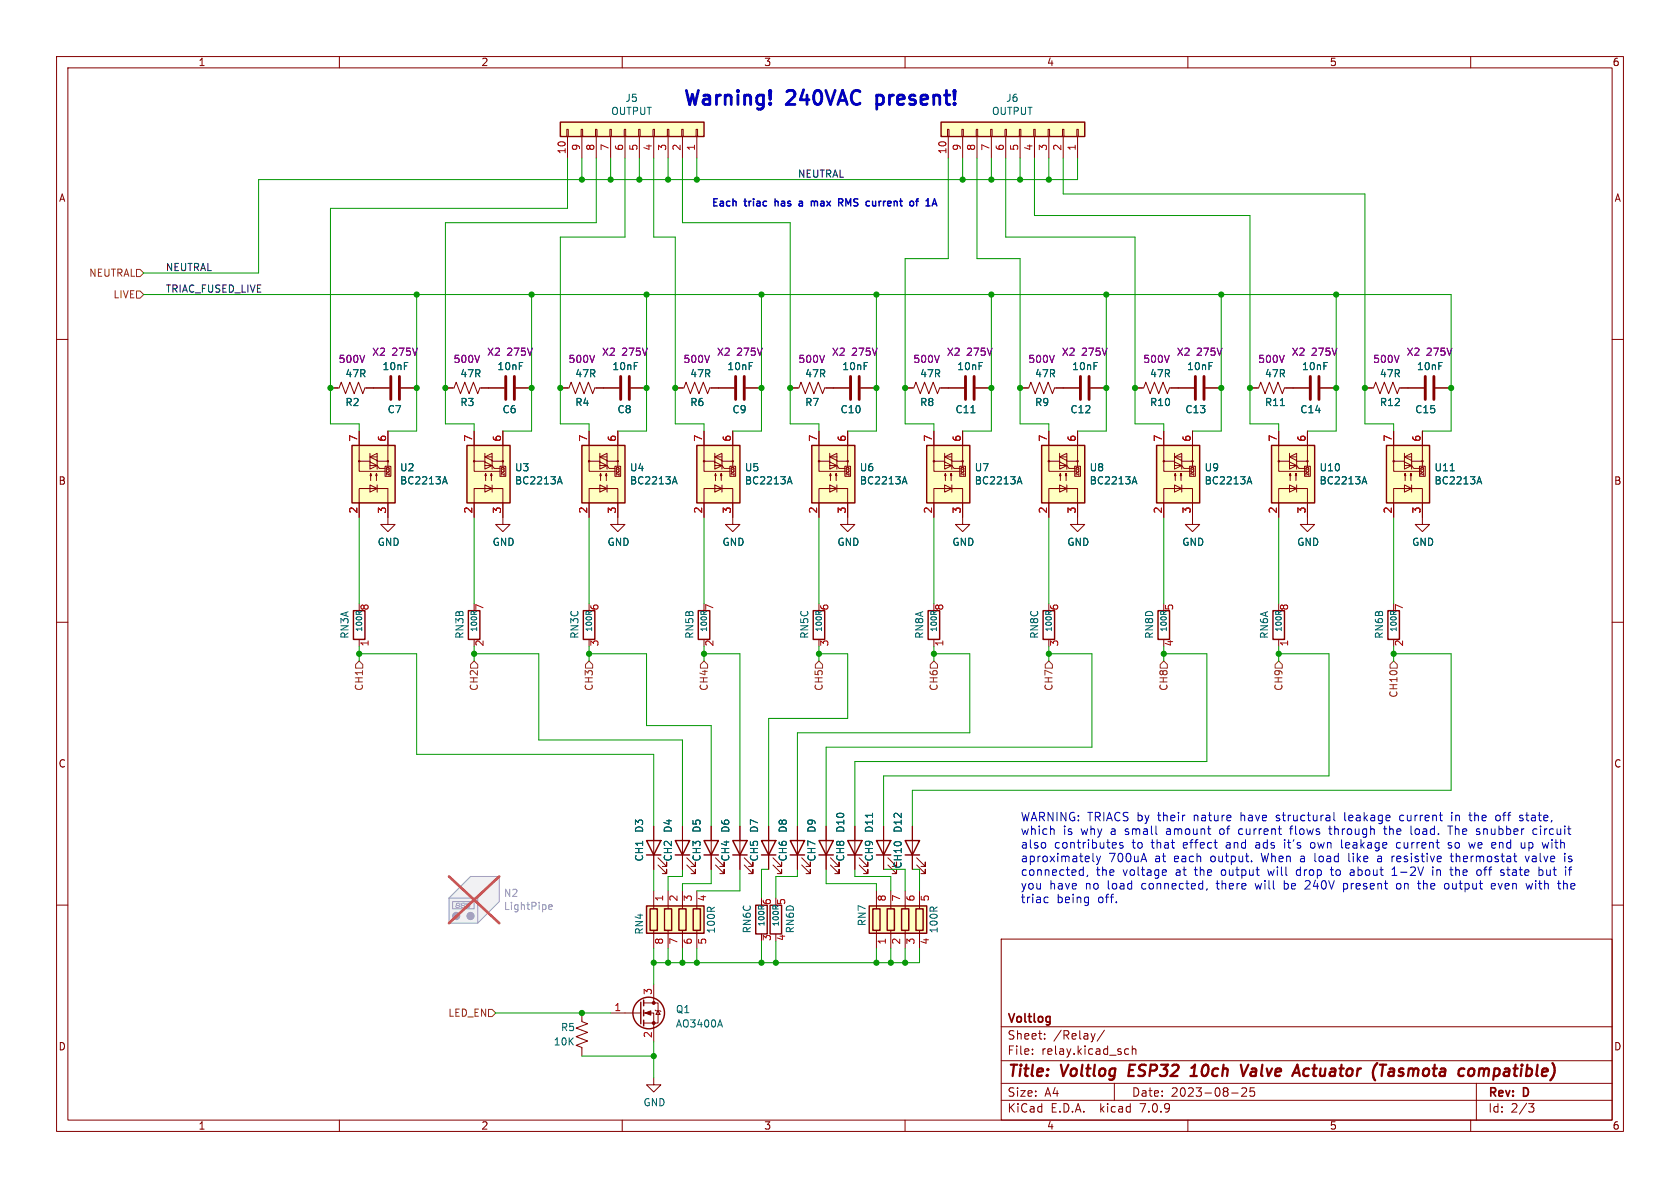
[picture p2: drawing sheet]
<svg xmlns="http://www.w3.org/2000/svg" width="297mm" height="210mm" viewBox="0 0 297 210" stroke-linecap="round" stroke-linejoin="round" font-family="sans-serif">
<g fill="none" stroke="#840000" stroke-width=".18">
<path d="M10 10h277v190h-277zM12 12h273v186h-273zM60 10v2M110 10v2M160 10v2M210 10v2M260 10v2M100.2 22.9h.3v1.2h-.3zM100.3 24.1v3.8M102.7 22.9h.3v1.2h-.3zM102.9 24.1v3.8M105.3 22.9h.2v1.2h-.2z"/>
<path d="M105.4 24.1v3.8M107.8 22.9h.3v1.2h-.3zM107.9 24.1v3.8M110.4 22.9h.2v1.2h-.2zM110.5 24.1v3.8M112.9 22.9h.3v1.2h-.3zM113 24.1v3.8M115.4 22.9h.3v1.2h-.3zM115.6 24.1v3.8M118 22.9h.2v1.2h-.2zM118.1 24.1v3.8M120.5 22.9h.3v1.2h-.3z"/>
<path d="M120.6 24.1v3.8M123.1 22.9h.2v1.2h-.2zM123.2 24.1v3.8M167.5 22.9h.3v1.2h-.3zM167.6 24.1v3.8M170.1 22.9h.2v1.2h-.2zM170.2 24.1v3.8M172.6 22.9h.2v1.2h-.2zM172.7 24.1v3.8M175.1 22.9h.3v1.2h-.3zM175.3 24.1v3.8M177.7 22.9h.2v1.2h-.2z"/>
<path d="M177.8 24.1v3.8M180.2 22.9h.3v1.2h-.3zM180.3 24.1v3.8M182.8 22.9h.2v1.2h-.2zM182.9 24.1v3.8M185.3 22.9h.2v1.2h-.2zM185.4 24.1v3.8M187.8 22.9h.3v1.2h-.3zM188 24.1v3.8M190.4 22.9h.2v1.2h-.2zM190.5 24.1v3.8M10 60h2"/>
<path d="M285 60h2M58.4 68.6h1.5l.4-1 .8 2 .7-2 .8 2 .8-2 .7 2 .4-1h1.5M63.5 76.2v5.3h1.9M68.6 76.2v5.3h-1.9M99.1 68.6h1.5l.4-1 .7 2 .8-2 .8 2 .7-2 .8 2 .4-1h1.5M124.5 76.2v5.3h1.9M127 68.6h2.8M129.5 76.2v5.3h-1.9M131.8 68.6h2.8M139.7 68.6h1.5l.4-1 .8 2 .7-2 .8 2 .8-2 .7 2 .4-1h4.3M144.8 76.2v5.3h1.9M149.9 76.2v5.3h-1.9"/>
<path d="M152.1 68.6h2.8M160 68.6h1.5l.4-1 .8 2 .7-2 .8 2 .8-2 .7 2 .4-1h4.3M165.1 76.2v5.3h1.9M170.2 76.2v5.3h-1.9M172.5 68.6h2.8M180.3 68.6h1.6l.3-1 .8 2 .8-2 .7 2 .8-2 .8 2 .3-1h4.4M185.4 76.2v5.3h1.9M190.5 76.2v5.3h-1.9M192.8 68.6h2.8M200.7 68.6h1.5l.4-1 .7 2 .8-2 .8 2 .7-2 .8 2 .4-1h4.3M205.7 76.2v5.3h1.9M210.8 76.2v5.3h-1.9"/>
<path d="M213.1 68.6h2.8M221 68.6h1.5l.4-1 .7 2 .8-2 .8 2 .7-2 .8 2 .4-1h4.3M226.1 76.2v5.3h1.9M231.1 76.2v5.3h-1.9M233.4 68.6h2.8M241.3 68.6h1.5l.4-1 .8 2 .7-2 .8 2 .8-2 .7 2 .4-1h4.3M246.4 76.2v5.3h1.9M251.5 76.2v5.3h-1.9M253.7 68.6h2.8M63.5 91.4v-5h5.1v6.3h1.2l-1.2 1.3-1.3-1.3h1.3M63.5 81.5v1.8h4.6M65.4 82.3h1.3l.4 .5h1"/>
<path d="M65.4 85.7l1.3 .7-1.3 .6zM65.4 80.1v2.8l1.3-.6-1.3-.6M65.4 80.8h1.3M65.5 83.7l-.1 .4h.3l-.2-.4v1.3M66.5 83.7l-.1 .4h.3l-.2-.4v1.3M66.7 81.4l-1.3-.6 1.3-.7v2.8M66.7 85.7v1.3M68.1 82.4h1v1.8h-1zM68.6 81.5v.9M88.9 91.4v1.3h1.3l-1.3 1.3-1.3-1.3h1.3M124.5 91.4v-5h5v6.3h1.3l-1.3 1.3-1.2-1.3h1.2M124.5 81.5v1.8h4.5"/>
<path d="M126.4 82.3h1.2l.4 .5h1M126.4 85.7l1.2 .7-1.2 .6zM126.4 80.1v2.8l1.2-.6-1.2-.6M126.4 80.8h1.2M126.5 83.7l-.1 .4h.2l-.1-.4v1.3M127.5 83.7l-.1 .4h.2l-.1-.4v1.3M127.6 81.4l-1.2-.6 1.2-.7v2.8M127.6 85.7v1.3M129 82.4h1v1.8h-1zM129.5 81.5v.9M144.8 81.5v1.8h4.6M144.8 91.4v-5h5.1v6.3h1.2l-1.2 1.3-1.3-1.3h1.3"/>
<path d="M146.7 82.3h1.3l.3 .5h1.1M146.7 85.7l1.3 .7-1.3 .6zM146.7 80.1v2.8l1.3-.6-1.3-.6M146.7 80.8h1.3M146.8 83.7l-.1 .4h.2l-.1-.4v1.3M147.8 83.7l-.1 .4h.3l-.2-.4v1.3M148 81.4l-1.3-.6 1.3-.7v2.8M148 85.7v1.3M149.4 82.4h1v1.8h-1zM149.9 81.5v.9M165.1 81.5v1.8h4.6M165.1 91.4v-5h5.1v6.3h1.2l-1.2 1.3-1.3-1.3h1.3"/>
<path d="M167 82.3h1.3l.4 .5h1M167 85.7l1.3 .7-1.3 .6zM167 80.1v2.8l1.3-.6-1.3-.6M167 80.8h1.3M167.1 83.7l-.1 .4h.3l-.2-.4v1.3M168.1 83.7l-.1 .4h.3l-.2-.4v1.3M168.3 81.4l-1.3-.6 1.3-.7v2.8M168.3 85.7v1.3M169.7 82.4h1v1.8h-1zM170.2 81.5v.9M185.4 91.4v-5h5.1v6.3h1.3l-1.3 1.3-1.3-1.3h1.3M185.4 81.5v1.8h4.6"/>
<path d="M187.3 82.3h1.3l.4 .5h1M187.3 85.7l1.3 .7-1.3 .6zM187.3 80.1v2.8l1.3-.6-1.3-.6M187.3 80.8h1.3M187.5 83.7l-.2 .4h.3l-.1-.4v1.3M188.5 83.7l-.2 .4h.3l-.1-.4v1.3M188.6 81.4l-1.3-.6 1.3-.7v2.8M188.6 85.7v1.3M190 82.4h1v1.8h-1zM190.5 81.5v.9M205.7 81.5v1.8h4.6M205.7 91.4v-5h5.1v6.3h1.3l-1.3 1.3-1.3-1.3h1.3"/>
<path d="M207.6 82.3h1.3l.4 .5h1M207.6 85.7l1.3 .7-1.3 .6zM207.6 80.1v2.8l1.3-.6-1.3-.6M207.6 80.8h1.3M207.8 83.7l-.2 .4h.3l-.1-.4v1.3M208.8 83.7l-.1 .4h.2l-.1-.4v1.3M208.9 81.4l-1.3-.6 1.3-.7v2.8M208.9 85.7v1.3M210.3 82.4h1v1.8h-1zM210.8 81.5v.9M226.1 81.5v1.8h4.5M226.1 91.4v-5h5v6.3h1.3l-1.3 1.3-1.2-1.3h1.2"/>
<path d="M228 82.3h1.2l.4 .5h1M228 85.7l1.2 .7-1.2 .6zM228 80.1v2.8l1.2-.6-1.2-.6M228 80.8h1.2M228.1 83.7l-.1 .4h.2l-.1-.4v1.3M229.1 83.7l-.1 .4h.2l-.1-.4v1.3M229.2 81.4l-1.2-.6 1.2-.7v2.8M229.2 85.7v1.3M230.6 82.4h1v1.8h-1zM231.1 81.5v.9M246.4 81.5v1.8h4.6M246.4 91.4v-5h5.1v6.3h1.2l-1.2 1.3-1.3-1.3h1.3"/>
<path d="M248.3 82.3h1.3l.3 .5h1.1M248.3 85.7l1.3 .7-1.3 .6zM248.3 80.1v2.8l1.3-.6-1.3-.6M248.3 80.8h1.3M248.4 83.7l-.1 .4h.2l-.1-.4v1.3M249.4 83.7l-.1 .4h.3l-.2-.4v1.3M249.6 81.4l-1.3-.6 1.3-.7v2.8M249.6 85.7v1.3M251 82.4h1v1.8h-1zM251.5 81.5v.9M10 110h2M63.5 106.7v1.3"/>
<path d="M63.5 113v1.3M83.8 106.7v1.3M83.8 113v1.3M104.1 106.7v1.3M104.1 113v1.3M124.5 106.7v1.3M124.5 113v1.3M144.8 106.7v1.3M144.8 113v1.3M165.1 106.7v1.3M165.1 113v1.3M185.4 106.7v1.3"/>
<path d="M185.4 113v1.3M205.7 106.7v1.3M205.7 113v1.3M226.1 106.7v1.3M226.1 113v1.3M246.4 106.7v1.3M246.4 113v1.3M285 110h2M10 160h2M115.6 157.5v3.2M118.1 157.5v3.2M120.6 157.5v3.2"/>
<path d="M123.2 157.5v3.2M125.7 146.1v7.6M126.5 152.9l1.5 1.5v-.7v.7h-.7M126.5 151.6l1.5 1.6v-.8v.8h-.7M130.8 146.1v7.6M131.6 152.9l1.5 1.5v-.7v.7h-.8M131.6 151.6l1.5 1.6v-.8v.8h-.8M134.6 158.8v1.2M135.9 146.1v7.6M136.7 152.9l1.5 1.5v-.7v.7h-.8M136.7 151.6l1.5 1.6v-.8v.8h-.8M141 146.1v7.6"/>
<path d="M141.7 152.9l1.6 1.5v-.7v.7h-.8M141.7 151.6l1.6 1.6v-.8v.8h-.8M146 146.1v7.6M146.8 152.9l1.5 1.5v-.7v.7h-.7M146.8 151.6l1.5 1.6v-.8v.8h-.7M151.1 146.1v7.6M151.9 152.9l1.5 1.5v-.7v.7h-.7M151.9 151.6l1.5 1.6v-.8v.8h-.7M154.9 157.5v3.2M156.2 146.1v7.6M157 152.9l1.5 1.5v-.7v.7h-.8M157 151.6l1.5 1.6v-.8v.8h-.8"/>
<path d="M157.5 157.5v3.2M160 157.5v3.2M161.3 146.1v7.6M162.1 152.9l1.5 1.5v-.7v.7h-.8M162.1 151.6l1.5 1.6v-.8v.8h-.8M162.6 157.5v3.2M285 160h2M102.9 179.1v1.5l1 .4-2 .7 2 .8-2 .8 2 .7-2 .8 1 .4v1.5M107.9 179.1h5.4M113.8 179.1h1.8v5.1M113.8 177.3h2.5v3.5h-2.5M115.6 164.5v3.1"/>
<path d="M115.6 174v3.3M115.8 178.6l.2 .1h.7l.1 .1M116.3 178.7l.4 .6h-.7zM118.1 164.5v3.1M120.6 164.5v3.1M123.2 164.5v3.1M134.6 165.1v1.3M154.9 164.5v3.1M157.5 164.5v3.1M160 164.5v3.1M162.6 164.5v3.1M177 166h108v32h-108z"/>
<path d="M60 198v2M110 198v2M115.6 190.5v1.3h1.2l-1.2 1.2-1.3-1.2h1.3M160 198v2M177 194.5h108M177 191.5h108M177 187.5h108M177 181.5h108M182.5 186.3v.1M182.5 185.5v.1M184.7 183.6v.1M184.7 182.8v.1"/>
<path d="M193.6 182.7l-.4 1M195.2 182.1l-1.2 2M197 191.5v3M199 186.3h.5M199 185.5h.5M200.2 185.5l.2-.1 .3 .1 .1 .9M200.2 184.9v1.5M210 198v2M217.7 193.2h1.2M219.5 192.4l.6-.1 .2 .1 .1 .3-.9 1.1h.9M221.7 192.3h-.7v.7l.2-.1h.5l.1 .3-.1 .5-.2 .1-.5-.1M260 198v2"/>
<path d="M261 191.5v6.5M270.2 195.1h1l-.5 .6 .4 .1 .1 .5-.3 .3h-.4"/>
<circle cx="63.5" cy="81.5" r=".13"/>
<circle cx="68.6" cy="81.5" r=".13"/>
<circle cx="124.5" cy="81.5" r=".13"/>
<circle cx="129.5" cy="81.5" r=".13"/>
<circle cx="144.8" cy="81.5" r=".13"/>
<circle cx="149.9" cy="81.5" r=".13"/>
<circle cx="165.1" cy="81.5" r=".13"/>
<circle cx="170.2" cy="81.5" r=".13"/>
<circle cx="185.4" cy="81.5" r=".13"/>
<circle cx="190.5" cy="81.5" r=".13"/>
<circle cx="205.7" cy="81.5" r=".13"/>
<circle cx="210.8" cy="81.5" r=".13"/>
<circle cx="226.1" cy="81.5" r=".13"/>
<circle cx="231.1" cy="81.5" r=".13"/>
<circle cx="246.4" cy="81.5" r=".13"/>
<circle cx="251.5" cy="81.5" r=".13"/>
</g>
<g fill="none" stroke="#840000" stroke-width=".4">
<path d="M199.7 188.2l-.2 2h.9M210.4 190.2h1.2M210.6 188.8l.7-.6-.3 2M219.4 188.2l.4 2 .9-2M221.4 189.4a.4 .4 0 0 0-.3 .4 .4 .4 0 0 0 .2 .4h.5M221.5 188.9l-.2 .1M231.3 188.9a.66 .66 0 0 0-.8 .4v.7l.2 .2h.4M243.5 187.9l-.1 .1M243.9 188.2h1.2M246.2 188.9l-.6 .1M246.3 189.4h-.5a.4 .4 0 0 0-.4 .4 .4 .4 0 0 0 .3 .4h.5M260 188.9h.3l.3 .2v.7a.62 .62 0 0 1-.7 .4"/>
<path d="M261.6 188.9l-.2 1.3M262.1 188.9l-.6 .2"/>
</g>
<g fill="#ffffc2" stroke="#ffffc2" stroke-width=".18">
<path d="M224.8 78.7h7.6v10.2h-7.6z"/>
<path d="M204.5 78.7h7.6v10.2h-7.6z"/>
<path d="M245.1 78.7h7.6v10.2h-7.6z"/>
<path d="M143.5 78.7h7.6v10.2h-7.6z"/>
<path d="M166.4 21.6h25.4v2.5h-25.4z"/>
<path d="M123.2 78.7h7.6v10.2h-7.6z"/>
<path d="M62.2 78.7h7.6v10.2h-7.6z"/>
<path d="M163.8 78.7h7.6v10.2h-7.6z"/>
<path d="M184.1 78.7h7.7v10.2h-7.7z"/>
<path d="M153.7 160.1h10.1v4.9h-10.1z"/>
<path d="M99.1 21.6h25.4v2.5h-25.4z"/>
<path d="M114.3 160.1h10.2v4.9h-10.2z"/>
</g>
<g fill="none" stroke="#840000" stroke-width=".25">
<path d="M99.1 21.6h25.4v2.5h-25.4zM166.4 21.6h25.4v2.5h-25.4zM62.2 78.7h7.6v10.2h-7.6zM123.2 78.7h7.6v10.2h-7.6zM143.5 78.7h7.6v10.2h-7.6zM163.8 78.7h7.6v10.2h-7.6zM184.1 78.7h7.7v10.2h-7.7zM204.5 78.7h7.6v10.2h-7.6zM224.8 78.7h7.6v10.2h-7.6zM245.1 78.7h7.6v10.2h-7.6zM62.5 108h2v5h-2zM82.8 108h2v5h-2z"/>
<path d="M103.1 108h2.1v5h-2.1zM123.4 108h2.1v5h-2.1zM143.8 108h2v5h-2zM164.1 108h2v5h-2zM184.4 108h2v5h-2zM204.7 108h2.1v5h-2.1zM225 108h2.1v5h-2.1zM245.4 108h2v5h-2zM124.5 148.6h2.5l-1.3 2.5zM124.5 151.1h2.5M129.5 148.6h2.6l-1.3 2.5zM129.5 151.1h2.6"/>
<path d="M134.6 148.6h2.6l-1.3 2.5zM134.6 151.1h2.6M139.7 148.6h2.5l-1.2 2.5zM139.7 151.1h2.5M144.8 148.6h2.5l-1.3 2.5zM144.8 151.1h2.5M149.9 148.6h2.5l-1.3 2.5zM149.9 151.1h2.5M154.9 148.6h2.6l-1.3 2.5zM154.9 151.1h2.6M160 148.6h2.6l-1.3 2.5zM160 151.1h2.6"/>
<path d="M113.3 177.2v3.8M113.8 176.8v1M113.8 178.6v1M114.3 160.1h10.2v4.9h-10.2zM114.9 160.7h1.3v3.8h-1.3zM117.5 160.7h1.2v3.8h-1.2zM120 160.7h1.3v3.8h-1.3zM122.6 160.7h1.2v3.8h-1.2zM133.6 160h2v5.1h-2zM136.1 160h2.1v5.1h-2.1zM153.7 160.1h10.1v4.9h-10.1zM154.3 160.7h1.3v3.8h-1.3z"/>
<path d="M156.8 160.7h1.3v3.8h-1.3zM159.4 160.7h1.3v3.8h-1.3zM161.9 160.7h1.3v3.8h-1.3zM113.8 180.3v1.1"/>
<circle cx="114.7" cy="179.1" r="2.79"/>
</g>
<g fill="none" stroke="#006464" stroke-width=".18">
<path d="M171.6 73h.8M226.4 71.7h.7M78.3 85.2h.6M78.6 84.3l.5 1.2M139.3 85.2h.6M139.6 84.3l.4 1.2M159.6 85.2h.6M159.9 84.3l.4 1.2M179.9 85.2h.6M180.2 84.3l.5 1.2M200.3 85.2h.6M200.6 84.3l.4 1.2"/>
<path d="M220.6 85.2h.6M220.9 84.3l.4 1.2M240.9 85.2h.6M241.2 84.3l.4 1.2M256.4 83.2h.7M261.2 85.2h.6M261.5 84.3l.4 1.2M63.1 108.1h.3M64 108l-.5 .4M83.4 108.1h.3M84.3 108l-.5 .4M103.7 108.1h.3"/>
<path d="M104.6 108l-.5 .4M124 108.1h.3M124.9 108l-.5 .4M144.3 108.1h.4M145.2 108l-.4 .4M164.7 108.1h.3M165.6 108l-.5 .4M185 108.1h.3M185.9 108l-.5 .4M205.3 108.1h.3M206.2 108l-.5 .4M225.6 108.1h.3"/>
<path d="M226.5 108l-.5 .4M245.9 108.1h.4M246.8 108l-.4 .4M154.2 143.8v.7M134.2 160.2h.3M135.1 160.1l-.5 .3M137.6 160.1l-.5 .3M127.3 180.3l.4 1.3"/>
</g>
<g fill="none" stroke="#840000" stroke-width=".51">
<path d="M130 66.5v4.1M131.6 66.5v4.1M150.4 66.5v4.1M151.9 66.5v4.1M170.7 66.5v4.1M172.2 66.5v4.1M191 66.5v4.1M192.5 66.5v4.1M211.3 66.5v4.1M212.9 66.5v4.1M231.6 66.5v4.1M233.2 66.5v4.1"/>
<path d="M252 66.5v4.1M253.5 66.5v4.1"/>
</g>
<g fill="#840000" stroke="#840000" stroke-width=".18">
<path d="M114 179.1l1.1-.4v.8z"/>
<circle cx="115.6" cy="180.8" r=".25"/>
<circle cx="115.6" cy="177.3" r=".25"/>
</g>
<path d="M83.2 154.9h5.1v4.5l-3.8 3.8h-5.1v-4.4z" fill="#f0f0f0"/>
<g fill="none" stroke="#a1a1a1" stroke-width=".18">
<path d="M80 159.4h3.8v1.3h-3.8zM80.7 159.7v.3M80.9 159.7h.3M81.3 159.7v.3M81.6 159.7v.3M81.8 159.7h.3M82.2 159.7v.3M82.5 159.7v.3M82.7 159.7h.3M83.2 159.7l-.1 .3M83.2 154.9h5.1v4.5l-3.8 3.8h-5.1v-4.4zM84.5 158.8v4.4"/>
<path d="M88.3 154.9l-3.8 3.9h-5.1M80.6 160.1v.2M80.7 160.4h.3M80.8 160.1h.3M81.2 160.1v.3M81.5 160.1v.2M81.6 160.4h.3M81.7 160.1h.3M82.1 160.1v.3M82.4 160.1v.2M82.5 160.4h.4M82.6 160.1h.3"/>
<path d="M83.1 160.1l-.1 .3"/>
</g>
<g fill="#a1a1a1" stroke="#a1a1a1" stroke-width=".18">
<circle cx="80.6" cy="161.9" r=".63"/>
<circle cx="83.2" cy="161.9" r=".63"/>
</g>
<path d="M97 160.4l.6-.2v-.2l-.4-.1-.2 .2 .1 .6h.5" fill="none" stroke="#989898" stroke-width=".18"/>
<path d="M79.4 154.9l8.9 8.3M88.3 154.9l-8.9 8.3" fill="none" stroke="#eb3a3d" stroke-width=".46"/>
<path d="M82.5 78.7h7.7v10.2h-7.7zM102.9 78.7h7.6v10.2h-7.6zM114.3 148.6h2.5l-1.2 2.5zM114.3 151.1h2.5M119.4 148.6h2.5l-1.3 2.5zM119.4 151.1h2.5" fill="none" stroke="#840000" stroke-width=".25"/>
<g fill="none" stroke="#840000" stroke-width=".18">
<path d="M58.4 68.6h1.3M63.5 76.2v2.5M64.8 68.6h4M68.6 76.2v2.5M70.9 68.6h2.8M78.7 68.6h1.6l.3-1 .8 2 .8-2 .7 2 .8-2 .8 2 .3-1h4.4M83.8 76.2v5.3h1.9M88.9 76.2v5.3h-1.9M91.2 68.6h2.8M99.1 68.6h1.2M104.1 76.2v5.3h1.9M105.4 68.6h4.1"/>
<path d="M109.2 76.2v5.3h-1.9M111.5 68.6h2.8M119.4 68.6h1.5l.4-1 .7 2 .8-2 .8 2 .7-2 .8 2 .4-1h4.3M124.5 76.2v2.5M129.5 76.2v2.5M131.8 68.6h2.8M139.7 68.6h1.3M144.8 76.2v2.5M146 68.6h4.1M149.9 76.2v2.5M152.1 68.6h2.8M160 68.6h1.3"/>
<path d="M165.1 76.2v2.5M166.4 68.6h4M170.2 76.2v2.5M172.5 68.6h2.8M180.3 68.6h1.3M185.4 76.2v2.5M186.7 68.6h4.1M190.5 76.2v2.5M192.8 68.6h2.8M200.7 68.6h1.2M205.7 76.2v2.5M207 68.6h4.1"/>
<path d="M210.8 76.2v2.5M213.1 68.6h2.8M221 68.6h1.2M226.1 76.2v2.5M227.3 68.6h4.1M231.1 76.2v2.5M233.4 68.6h2.8M241.3 68.6h1.3M246.4 76.2v2.5M247.6 68.6h4.1M251.5 76.2v2.5M253.7 68.6h2.8"/>
<path d="M63.5 88.9v2.5M68.6 88.9v2.5M83.8 81.5v1.8h4.6M83.8 91.4v-5h5.1v5M85.7 82.3h1.3l.4 .5h1M85.7 85.7l1.3 .7-1.3 .6zM85.7 80.1v2.8l1.3-.6-1.3-.6M85.7 80.8h1.3M85.9 83.7l-.2 .4h.3l-.1-.4v1.3M86.9 83.7l-.2 .4h.3l-.1-.4v1.3M87 81.4l-1.3-.6 1.3-.7v2.8M87 85.7v1.3"/>
<path d="M88.4 82.4h1v1.8h-1zM88.9 81.5v.9M104.1 91.4v-5h5.1v6.3h1.3l-1.3 1.3-1.3-1.3h1.3M104.1 81.5v1.8h4.6M106 82.3h1.3l.4 .5h1M106 85.7l1.3 .7-1.3 .6zM106 80.1v2.8l1.3-.6-1.3-.6M106 80.8h1.3M106.2 83.7l-.2 .4h.3l-.1-.4v1.3M107.2 83.7l-.1 .4h.2l-.1-.4v1.3M107.3 81.4l-1.3-.6 1.3-.7v2.8M107.3 85.7v1.3"/>
<path d="M108.7 82.4h1v1.8h-1zM109.2 81.5v.9M124.5 88.9v2.5M129.5 88.9v2.5M144.8 88.9v2.5M149.9 88.9v2.5M165.1 88.9v2.5M170.2 88.9v2.5M185.4 88.9v2.5M190.5 88.9v2.5M205.7 88.9v2.5M210.8 88.9v2.5"/>
<path d="M226.1 88.9v2.5M231.1 88.9v2.5M246.4 88.9v2.5M251.5 88.9v2.5M115.6 146.1v7.6M116.3 152.9l1.6 1.5v-.7v.7h-.8M116.3 151.6l1.6 1.6v-.8v.8h-.8M120.6 146.1v7.6M121.4 152.9l1.5 1.5v-.7v.7h-.7M121.4 151.6l1.5 1.6v-.8v.8h-.7M125.7 146.1v2.5M125.7 151.1v2.6"/>
<path d="M130.8 146.1v2.5M130.8 151.1v2.6M135.9 146.1v2.5M135.9 151.1v2.6M141 146.1v2.5M141 151.1v2.6M146 146.1v2.5M146 151.1v2.6M151.1 146.1v2.5M151.1 151.1v2.6M156.2 146.1v2.5M156.2 151.1v2.6"/>
<path d="M161.3 146.1v2.5M161.3 151.1v2.6"/>
<circle cx="83.8" cy="81.5" r=".13"/>
<circle cx="88.9" cy="81.5" r=".13"/>
<circle cx="104.1" cy="81.5" r=".13"/>
<circle cx="109.2" cy="81.5" r=".13"/>
</g>
<g fill="#ffffc2" stroke="#ffffc2" stroke-width=".18">
<path d="M82.5 78.7h7.7v10.2h-7.7z"/>
<path d="M102.9 78.7h7.6v10.2h-7.6z"/>
</g>
<g fill="none" stroke="#006464" stroke-width=".18">
<path d="M171.6 73h.8M226.4 71.7h.7M78.3 85.2h.6M78.6 84.3l.5 1.2M98.7 85.2h.6M99 84.3l.4 1.2M119 85.2h.6M119.3 84.3l.4 1.2M139.3 85.2h.6M139.6 84.3l.4 1.2M159.6 85.2h.6M159.9 84.3l.4 1.2"/>
<path d="M179.9 85.2h.6M180.2 84.3l.5 1.2M200.3 85.2h.6M200.6 84.3l.4 1.2M220.6 85.2h.6M220.9 84.3l.4 1.2M240.9 85.2h.6M241.2 84.3l.4 1.2M256.4 83.2h.7M261.2 85.2h.6M261.5 84.3l.4 1.2M154.2 143.8v.7"/>
</g>
<path d="M69.1 66.5v4.1M70.6 66.5v4.1M89.4 66.5v4.1M90.9 66.5v4.1M109.7 66.5v4.1M111.3 66.5v4.1" fill="none" stroke="#840000" stroke-width=".51"/>
<g fill="none" stroke="#725600" stroke-width=".18">
<path d="M24.1 51.4h.7l.6 .7-.6 .6h-.7zM24.1 47.6h.7l.6 .7-.6 .6h-.7zM63.5 116.8l.6 .7v.6h-1.2v-.6zM83.2 117.5l.6-.7 .7 .7v.6h-1.3zM104.1 116.8l.7 .7v.6h-1.3v-.6zM123.8 117.5l.7-.7 .6 .7v.6h-1.3zM144.8 116.8l.6 .7v.6h-1.3v-.6zM165.1 116.8l.6 .7v.6h-1.2v-.6zM185.4 116.8l.7 .7v.6h-1.3v-.6zM205.7 116.8l.7 .7v.6h-1.3v-.6zM226.1 116.8l.6 .7v.6h-1.3v-.6zM246.4 116.8l.6 .7v.6h-1.3v-.6z"/>
<path d="M86.4 178.4h.6l.6 .7-.6 .6h-.6z"/>
</g>
<path d="M155 16.8v2.5M155 18.4l.2 .1M155.2 16.8l-.2 .1" fill="none" stroke="#0000c2" stroke-width=".5"/>
<g fill="none" stroke="#0000c2" stroke-width=".18">
<path d="M184.8 149.1v.7M184.9 158.6l.4 .1M185.3 159.5l-.4 .1M186.1 146.5l.3 .2v.8M191.1 153.8h.4M191.5 153.3v1.5M191.5 154.7l-.4 .1M192.3 154.7l-.2 .3M193.2 150.8v1.3l.2 .2M193.9 151.3l.3 1M194.2 152.3l-.2 .5M194.6 151.3l-.4 1"/>
<path d="M197.1 148.9l.3 .4-.8 .1M197.3 149.9h-.2M198.5 149l-.4-.1-.2 .2 .1 .3 .5 .1v.4h-.6M205.7 153.8h.4l.1 .3-.7 .2M206.1 154.7l-.4 .1M213.4 157.1l-.1 .3M219 146.7v.7M221.3 152.2v.1M227 155.7v1.5M227 157.1l.2 .1M227.1 148.4v.2M227.1 148.9v1"/>
<path d="M227.2 156.2h-.2M228 146.5h.5M228.4 146l-.2 .2v1.3M229.3 153.9v.7M231.5 156.3l-.8 .9h.9M232 148.9l-.3 .3v.4l.3 .3M232.5 150.8v1.5M234.9 146.5h.6M235.1 146v1.3l.4 .2M235.2 153.8h.5M235.4 153.3v1.2l.2 .3M235.8 143.6v1.3l.2 .2"/>
<path d="M237.2 148.4v1.3l.2 .2M237.5 157.1l.5 .1M237.5 156.2v1.5M237.7 143.6l.1 1.4M238 156.2h-.5M238.5 150.8v1.3l.2 .2M239.2 153.8h-.5M239.2 154.2h-.3a.29 .29 0 0 0-.2 .3 .29 .29 0 0 0 .2 .3h.3M243.6 151.4h.6v.9M244.2 151.7l-.5 .1a.29 .29 0 0 0-.2 .3 .29 .29 0 0 0 .2 .2h.5M244.6 146.5h.6M244.8 146v1.3l.4 .2"/>
<path d="M246.1 154.8h.8M246.1 153.7l.4-.4v1.5M246.1 151.3v1M246.5 151.3l-.3 .1-.1 .2M247.4 148.9h-.2l-.3 .3v.6l.5 .1M247.5 156.2h-.3l-.3 .3v.5l.3 .2 .3-.1M247.7 144.1l-.3 .3v.4l.3 .3M249.4 147.3l.3 .2M250.6 156.2h.6M250.9 157.1l.3 .1M253.3 153.3v.1M253.3 153.8v1"/>
<path d="M255.5 156.2h.4l.3 .3v.4l-.2 .2h-.5M255.9 146h.9M256.3 153.8h.6M256.4 146v1.5M256.4 151.3h.5M256.6 149l-.4-.1-.2 .2 .1 .3 .5 .1v.4h-.6M256.6 150.8v1.3l.3 .2M256.7 143.6v.1M256.7 144.1v1M256.7 154.8h.2M259.7 144.1h.5M259.9 143.6v1.3l.3 .2"/>
<path d="M260.8 148.9l-.3 1-.3-.7-.3 .7M261.4 153.8h.3l.2 .2-.1 .6-.4 .2M263.6 156.7l.8-.2-.1-.3h-.4l-.3 .2 .1 .7h.6M264.5 144.2l.2-.1 .4 .1M264.5 145l.2 .1 .4-.1M265.7 154.3l.2 .2-.2 .3M265.7 153.8h.2M266.4 153.8h.5M268.7 144.2h.5M268.7 144.5l.4 .1 .2 .2-.1 .2-.4 .1M269.6 148.9v1M269.6 149.8l-.2 .1"/>
<path d="M269.6 151.3l.4 1 .4-1M270.9 156.2l-.3 1-.2-.7M271.7 146.6l-.4-.1-.3 .3v.4l.1 .2h.6M272.2 153.8h.4l.2 .2-.1 .6-.5 .2M273.8 148.9l-.3 1M276.4 155.7v1.5M276.8 156.2l-.4 .1M277.3 153.8h.5M277.8 153.3l-.3 .2M277.9 151.4l-.4-.1-.2 .3 .1 .2 .5 .1v.4h-.6"/>
</g>
<path d="M137 35.1v1.3M137.1 35.6l-.1 .1M141.3 35.6h.4l.2 .1M141.9 35.9h-.5l-.1 .2 .1 .3h.5M143.9 35.6l.1 .1M144 35.7l.2-.1 .3 .1M144 35.7v.7M150 36l-.5-.9v1.3" fill="none" stroke="#0000c2" stroke-width=".25"/>
<g fill="none" stroke="#009600" stroke-width=".18">
<path d="M100.3 27.9v8.9h-41.9v38.1h5.1v1.3M102.9 27.9v3.9M105.4 27.9v11.5h-26.7v35.5h5.1v1.3M107.9 27.9v3.9M110.5 27.9v14h-11.4v33h5v1.3M113 27.9v3.9M115.6 27.9v14h3.8v33h5.1v1.3M118.1 27.9v3.9M120.6 27.9v11.5h19.1v35.5h5.1v1.3M123.2 27.9v3.9M167.6 27.9v17.8h-7.6v29.2h5.1v1.3M170.2 27.9v3.9"/>
<path d="M172.7 27.9v17.8h7.6v29.2h5.1v1.3M175.3 27.9v3.9M177.8 27.9v14h22.9v33h5v1.3M180.3 27.9v3.9M182.9 27.9v10.2h38.1v36.8h5.1v1.3M185.4 27.9v3.9M188 27.9v6.4h53.3v40.6h5.1v1.3M190.5 27.9v3.9h-144.8v16.5h-20.3M25.4 52.1h231.1v24.1h-5M73.7 52.1v24.1h-5.1M94 52.1v24.1h-5.1M114.3 52.1v24.1h-5.1"/>
<path d="M134.6 52.1v24.1h-5.1M154.9 52.1v24.1h-5M175.3 52.1v24.1h-5.1M195.6 52.1v24.1h-5.1M215.9 52.1v24.1h-5.1M236.2 52.1v24.1h-5.1M63.5 91.4v15.3M83.8 91.4v15.3M104.1 91.4v15.3M124.5 91.4v15.3M144.8 91.4v15.3M165.1 91.4v15.3"/>
<path d="M185.4 91.4v15.3M205.7 91.4v15.3M226.1 91.4v15.3M246.4 91.4v15.3M63.5 115.6h10.2v17.8h41.9v12.7M63.5 114.3v2.5M83.8 115.6h11.4v15.2h25.4v15.3M83.8 114.3v2.5M104.1 115.6h10.2v12.7h11.4v17.8M104.1 114.3v2.5M124.5 115.6h6.3v30.5M124.5 114.3v2.5"/>
<path d="M144.8 115.6h5.1v11.4h-14v19.1M144.8 114.3v2.5M165.1 115.6h6.3v13.9h-30.4v16.6M165.1 114.3v2.5M185.4 115.6h7.6v16.5h-47v14M185.4 114.3v2.5M205.7 114.3v2.5M205.7 115.6h7.7v19h-62.3v11.5M226.1 114.3v2.5M226.1 115.6h8.8v21.6h-78.7v8.9M246.4 115.6h10.1v24.1h-95.2v6.4M246.4 114.3v2.5"/>
<path d="M115.6 153.7v3.8M120.6 153.7v1.2h-2.5v2.6M125.7 153.7v2.5h-5.1v1.3M130.8 153.7v3.8h-7.6M135.9 153.7h-1.3v5.1M141 153.7v1.2h-3.8v3.9M146 153.7v2.5h8.9v1.3M151.1 153.7v1.2h6.4v2.6M156.2 153.7h3.8v3.8M161.3 153.7h1.3v3.8M87.6 179.1h20.3M115.6 167.6v6.4"/>
<path d="M118.1 167.6v2.6M120.6 167.6v2.6M123.2 167.6v2.6M134.6 166.4v3.8M137.2 166.4v3.8M154.9 167.6v2.6M157.5 167.6v2.6M160 167.6v2.6M162.6 167.6v2.6h-47M102.9 186.7h12.7M115.6 184.2v6.3"/>
</g>
<g fill="#009600" stroke="#009600" stroke-width=".18">
<circle cx="175.3" cy="31.8" r=".46"/>
<circle cx="185.4" cy="31.8" r=".46"/>
<circle cx="180.3" cy="31.8" r=".46"/>
<circle cx="180.3" cy="68.6" r=".46"/>
<circle cx="195.6" cy="52.1" r=".46"/>
<circle cx="200.7" cy="68.6" r=".46"/>
<circle cx="236.2" cy="52.1" r=".46"/>
<circle cx="215.9" cy="52.1" r=".46"/>
<circle cx="195.6" cy="68.6" r=".46"/>
<circle cx="221" cy="68.6" r=".46"/>
<circle cx="215.9" cy="68.6" r=".46"/>
<circle cx="256.5" cy="68.6" r=".46"/>
<circle cx="236.2" cy="68.6" r=".46"/>
<circle cx="241.3" cy="68.6" r=".46"/>
<circle cx="246.4" cy="115.6" r=".46"/>
<circle cx="226.1" cy="115.6" r=".46"/>
<circle cx="205.7" cy="115.6" r=".46"/>
<circle cx="165.1" cy="115.6" r=".46"/>
<circle cx="144.8" cy="115.6" r=".46"/>
<circle cx="124.5" cy="115.6" r=".46"/>
<circle cx="175.3" cy="68.6" r=".46"/>
<circle cx="185.4" cy="115.6" r=".46"/>
<circle cx="160" cy="68.6" r=".46"/>
<circle cx="175.3" cy="52.1" r=".46"/>
<circle cx="154.9" cy="52.1" r=".46"/>
<circle cx="154.9" cy="68.6" r=".46"/>
<circle cx="170.2" cy="31.8" r=".46"/>
<circle cx="160" cy="170.2" r=".46"/>
<circle cx="157.5" cy="170.2" r=".46"/>
<circle cx="134.6" cy="170.2" r=".46"/>
<circle cx="154.9" cy="170.2" r=".46"/>
<circle cx="137.2" cy="170.2" r=".46"/>
<circle cx="102.9" cy="31.8" r=".46"/>
<circle cx="114.3" cy="52.1" r=".46"/>
<circle cx="94" cy="52.1" r=".46"/>
<circle cx="73.7" cy="52.1" r=".46"/>
<circle cx="113" cy="31.8" r=".46"/>
<circle cx="118.1" cy="31.8" r=".46"/>
<circle cx="123.2" cy="31.8" r=".46"/>
<circle cx="134.6" cy="68.6" r=".46"/>
<circle cx="139.7" cy="68.6" r=".46"/>
<circle cx="134.6" cy="52.1" r=".46"/>
<circle cx="107.9" cy="31.8" r=".46"/>
<circle cx="104.1" cy="115.6" r=".46"/>
<circle cx="120.6" cy="170.2" r=".46"/>
<circle cx="115.6" cy="170.2" r=".46"/>
<circle cx="118.1" cy="170.2" r=".46"/>
<circle cx="123.2" cy="170.2" r=".46"/>
<circle cx="83.8" cy="115.6" r=".46"/>
<circle cx="63.5" cy="115.6" r=".46"/>
<circle cx="115.6" cy="186.7" r=".46"/>
<circle cx="102.9" cy="179.1" r=".46"/>
<circle cx="119.4" cy="68.6" r=".46"/>
<circle cx="99.1" cy="68.6" r=".46"/>
<circle cx="73.7" cy="68.6" r=".46"/>
<circle cx="58.4" cy="68.6" r=".46"/>
<circle cx="78.7" cy="68.6" r=".46"/>
<circle cx="94" cy="68.6" r=".46"/>
<circle cx="114.3" cy="68.6" r=".46"/>
</g>
<g font-size="3.5" fill="#0000c2">
<text x="120.6" y="18.8">Warning!</text>
<text x="139.3" y="18.8">240VAC</text>
<text x="156.1" y="18.8">present!</text>
</g>
<g font-size="2.8" fill="#840000">
<text x="178" y="190.9">Title:</text>
<text x="187.7" y="190.9">Voltlog</text>
<text x="200.4" y="190.9">ESP32</text>
<text x="212.2" y="190.9">10ch</text>
<text x="221.9" y="190.9">Valve</text>
<text x="232" y="190.9">Actuator</text>
<text x="246.7" y="190.9">(Tasmota</text>
<text x="262.7" y="190.9">compatible)</text>
</g>
<g font-size="2.1" fill="#0000c2">
<text x="180.3" y="145.3">WARNING: TRIACS by</text>
<text x="180.3" y="147.7">which</text>
<text x="187.9" y="147.7">is</text>
<text x="191.1" y="147.7">why</text>
<text x="196.5" y="147.7">a</text>
<text x="199.2" y="147.7">small</text>
<text x="204.9" y="145.3">their</text>
<text x="206.6" y="147.7">amount</text>
<text x="211.3" y="145.3">nature</text>
<text x="216.2" y="147.7">of</text>
<text x="219.7" y="147.7">current</text>
<text x="219.7" y="145.3">have</text>
<text x="226.2" y="145.3">structural</text>
<text x="229" y="147.7">flows</text>
<text x="236.1" y="147.7">through</text>
<text x="238.4" y="145.3">leakage</text>
<text x="245.9" y="147.7">the</text>
<text x="248.3" y="145.3">current</text>
<text x="250.7" y="147.7">load.</text>
<text x="257.6" y="147.7">The</text>
<text x="257.6" y="145.3">in</text>
<text x="261" y="145.3">the</text>
<text x="262.7" y="147.7">snubber</text>
<text x="265.8" y="145.3">off</text>
<text x="270.1" y="145.3">state,</text>
<text x="272.8" y="147.7">circuit</text>
<text x="180.3" y="150.1">also</text>
<text x="180.3" y="152.5">aproximately</text>
<text x="180.3" y="154.9">connected,</text>
<text x="186.3" y="150.1">contributes</text>
<text x="193.8" y="154.9">the</text>
<text x="196" y="152.5">700uA</text>
<text x="198.6" y="154.9">voltage</text>
<text x="200.2" y="150.1">to</text>
<text x="203.7" y="150.1">that</text>
<text x="204.2" y="152.5">at</text>
<text x="207.7" y="152.5">each</text>
<text x="208" y="154.9">at</text>
<text x="209.4" y="150.1">effect</text>
<text x="211.5" y="154.9">the</text>
<text x="214.3" y="152.5">output.</text>
<text x="216.3" y="154.9">output</text>
<text x="217.2" y="150.1">and</text>
<text x="222.5" y="150.1">ads</text>
<text x="223.4" y="152.5">When</text>
<text x="224.7" y="154.9">will</text>
<text x="227.8" y="150.1">it's</text>
<text x="229.9" y="154.9">drop</text>
<text x="230.5" y="152.5">a</text>
<text x="232.6" y="150.1">own</text>
<text x="233.1" y="152.5">load</text>
<text x="236.2" y="154.9">to</text>
<text x="238.1" y="150.1">leakage</text>
<text x="239.3" y="152.5">like</text>
<text x="239.7" y="154.9">about</text>
<text x="247.2" y="152.5">resistive</text>
<text x="247.3" y="154.9">1-2V</text>
<text x="248.1" y="150.1">current</text>
<text x="254.6" y="154.9">in</text>
<text x="257.4" y="150.1">so</text>
<text x="257.9" y="152.5">thermostat</text>
<text x="257.9" y="154.9">the</text>
<text x="261.2" y="150.1">we</text>
<text x="262.7" y="154.9">off</text>
<text x="265.4" y="150.1">end</text>
<text x="267.1" y="154.9">state</text>
<text x="270.7" y="150.1">up</text>
<text x="271.2" y="152.5">valve</text>
<text x="274" y="154.9">but</text>
<text x="274.7" y="150.1">with</text>
<text x="180.3" y="157.4">you</text>
<text x="180.3" y="159.8">triac</text>
<text x="185.5" y="157.4">have</text>
<text x="186.8" y="159.8">being</text>
<text x="191.9" y="157.4">no</text>
<text x="194.1" y="159.8">off.</text>
<text x="195.9" y="157.4">load</text>
<text x="202.1" y="157.4">connected,</text>
<text x="215.5" y="157.4">there</text>
<text x="222.5" y="157.4">will</text>
<text x="227.7" y="157.4">be</text>
<text x="231.6" y="157.4">240V</text>
<text x="238.5" y="157.4">present</text>
<text x="248.1" y="157.4">on</text>
<text x="252.1" y="157.4">the</text>
<text x="256.9" y="157.4">output</text>
<text x="265.3" y="157.4">even</text>
<text x="271.7" y="157.4">with</text>
<text x="277.5" y="157.4">the</text>
</g>
<g font-size="2.1" fill="#840000">
<text x="178" y="184">Sheet:</text>
<text x="178" y="181.2">Voltlog</text>
<text x="186.2" y="184">/Relay/</text>
<text x="178" y="186.7">File:</text>
<text x="184.1" y="186.7">relay.kicad_sch</text>
<text x="178" y="196.9">KiCad</text>
<text x="178" y="194.1">Size:</text>
<text x="184.7" y="194.1">A4</text>
<text x="185.7" y="196.9">E.D.A.</text>
<text x="194.6" y="196.9">kicad</text>
<text x="200" y="194.1">Date:</text>
<text x="201.8" y="196.9">7.0.9</text>
<text x="207" y="194.1">2023-08-25</text>
<text x="263" y="194.3">Rev:</text>
<text x="263" y="196.9">Id:</text>
<text x="267.1" y="196.9">2/3</text>
<text x="269.4" y="194.3">D</text>
</g>
<g font-size="1.8" fill="#840000">
<text x="35" y="11.9">1</text>
<text x="85" y="11.9">2</text>
<text x="135" y="11.9">3</text>
<text x="185" y="11.9">4</text>
<text x="235" y="11.9">5</text>
<text x="285" y="11.9">6</text>
<text x="10.3" y="35.9">A</text>
<text x="285.3" y="35.9">A</text>
<text x="10.3" y="85.9">B</text>
<text x="285.3" y="85.9">B</text>
<text x="10.3" y="135.9">C</text>
<text x="285.3" y="135.9">C</text>
<text x="136.6" y="166.4" transform="rotate(-90 136.6 166.4)">3</text>
<text x="10.3" y="185.9">D</text>
<text x="285.3" y="185.9">D</text>
<text x="35" y="199.9">1</text>
<text x="85" y="199.9">2</text>
<text x="135" y="199.9">3</text>
<text x="185" y="199.9">4</text>
<text x="235" y="199.9">5</text>
<text x="285" y="199.9">6</text>
</g>
<g font-size="1.8" fill="#006464">
<text x="108" y="20.5">OUTPUT</text>
<text x="110.5" y="18.2">J5</text>
<text x="175.3" y="20.5">OUTPUT</text>
<text x="177.8" y="18.2">J6</text>
<text x="67.5" y="65.6">10nF</text>
<text x="87.8" y="65.6">10nF</text>
<text x="108.2" y="65.6">10nF</text>
<text x="128.5" y="65.6">10nF</text>
<text x="148.8" y="65.6">10nF</text>
<text x="169.1" y="65.6">10nF</text>
<text x="189.4" y="65.6">10nF</text>
<text x="209.8" y="65.6">10nF</text>
<text x="230.1" y="65.6">10nF</text>
<text x="250.4" y="65.6">10nF</text>
<text x="61" y="72">R2</text>
<text x="61" y="66.9">47R</text>
<text x="81.3" y="72">R3</text>
<text x="81.3" y="66.9">47R</text>
<text x="101.6" y="72">R4</text>
<text x="101.6" y="66.9">47R</text>
<text x="121.9" y="72">R6</text>
<text x="121.9" y="66.9">47R</text>
<text x="142.2" y="72">R7</text>
<text x="142.2" y="66.9">47R</text>
<text x="162.6" y="72">R8</text>
<text x="162.6" y="66.9">47R</text>
<text x="182.9" y="72">R9</text>
<text x="182.9" y="66.9">47R</text>
<text x="203.2" y="72">R10</text>
<text x="203.2" y="66.9">47R</text>
<text x="223.5" y="72">R11</text>
<text x="223.5" y="66.9">47R</text>
<text x="243.8" y="72">R12</text>
<text x="243.8" y="66.9">47R</text>
<text x="68.4" y="73.3">C7</text>
<text x="88.7" y="73.3">C6</text>
<text x="109.1" y="73.3">C8</text>
<text x="129.4" y="73.3">C9</text>
<text x="148.5" y="73.3">C10</text>
<text x="168.8" y="73.3">C11</text>
<text x="189.1" y="73.3">C12</text>
<text x="209.5" y="73.3">C13</text>
<text x="229.8" y="73.3">C14</text>
<text x="250.1" y="73.3">C15</text>
<text x="70.6" y="83.5">U2</text>
<text x="90.9" y="83.5">U3</text>
<text x="111.3" y="83.5">U4</text>
<text x="131.6" y="83.5">U5</text>
<text x="151.9" y="83.5">U6</text>
<text x="172.2" y="83.5">U7</text>
<text x="192.5" y="83.5">U8</text>
<text x="212.9" y="83.5">U9</text>
<text x="233.2" y="83.5">U10</text>
<text x="253.5" y="83.5">U11</text>
<text x="70.6" y="85.8">BC2213A</text>
<text x="90.9" y="85.8">BC2213A</text>
<text x="111.3" y="85.8">BC2213A</text>
<text x="131.6" y="85.8">BC2213A</text>
<text x="151.9" y="85.8">BC2213A</text>
<text x="172.2" y="85.8">BC2213A</text>
<text x="192.5" y="85.8">BC2213A</text>
<text x="212.9" y="85.8">BC2213A</text>
<text x="233.2" y="85.8">BC2213A</text>
<text x="253.5" y="85.8">BC2213A</text>
<text x="66.7" y="96.7">GND</text>
<text x="87" y="96.7">GND</text>
<text x="107.3" y="96.7">GND</text>
<text x="127.6" y="96.7">GND</text>
<text x="148" y="96.7">GND</text>
<text x="168.3" y="96.7">GND</text>
<text x="188.6" y="96.7">GND</text>
<text x="208.9" y="96.7">GND</text>
<text x="229.2" y="96.7">GND</text>
<text x="249.6" y="96.7">GND</text>
<text x="61.8" y="113" transform="rotate(-90 61.8 113)">RN3A</text>
<text x="82.1" y="113" transform="rotate(-90 82.1 113)">RN3B</text>
<text x="102.5" y="113" transform="rotate(-90 102.5 113)">RN3C</text>
<text x="122.8" y="113" transform="rotate(-90 122.8 113)">RN5B</text>
<text x="143.1" y="113" transform="rotate(-90 143.1 113)">RN5C</text>
<text x="163.4" y="113" transform="rotate(-90 163.4 113)">RN8A</text>
<text x="183.7" y="113" transform="rotate(-90 183.7 113)">RN8C</text>
<text x="204.1" y="113" transform="rotate(-90 204.1 113)">RN8D</text>
<text x="224.4" y="113" transform="rotate(-90 224.4 113)">RN6A</text>
<text x="244.7" y="113" transform="rotate(-90 244.7 113)">RN6B</text>
<text x="113.9" y="147.3" transform="rotate(-90 113.9 147.3)">D3</text>
<text x="119" y="147.3" transform="rotate(-90 119 147.3)">D4</text>
<text x="124.1" y="147.3" transform="rotate(-90 124.1 147.3)">D5</text>
<text x="129.1" y="147.3" transform="rotate(-90 129.1 147.3)">D6</text>
<text x="134.2" y="147.3" transform="rotate(-90 134.2 147.3)">D7</text>
<text x="139.3" y="147.3" transform="rotate(-90 139.3 147.3)">D8</text>
<text x="144.4" y="147.3" transform="rotate(-90 144.4 147.3)">D9</text>
<text x="149.5" y="147.3" transform="rotate(-90 149.5 147.3)">D10</text>
<text x="154.5" y="147.3" transform="rotate(-90 154.5 147.3)">D11</text>
<text x="159.6" y="147.3" transform="rotate(-90 159.6 147.3)">D12</text>
<text x="113.9" y="152.4" transform="rotate(-90 113.9 152.4)">CH1</text>
<text x="119" y="152.4" transform="rotate(-90 119 152.4)">CH2</text>
<text x="124.1" y="152.4" transform="rotate(-90 124.1 152.4)">CH3</text>
<text x="129.1" y="152.4" transform="rotate(-90 129.1 152.4)">CH4</text>
<text x="134.2" y="152.4" transform="rotate(-90 134.2 152.4)">CH5</text>
<text x="139.3" y="152.4" transform="rotate(-90 139.3 152.4)">CH6</text>
<text x="144.4" y="152.4" transform="rotate(-90 144.4 152.4)">CH7</text>
<text x="149.5" y="152.4" transform="rotate(-90 149.5 152.4)">CH8</text>
<text x="154.5" y="152.4" transform="rotate(-90 154.5 152.4)">CH9</text>
<text x="159.6" y="153.7" transform="rotate(-90 159.6 153.7)">CH10</text>
<text x="136.6" y="160.1" transform="rotate(-90 136.6 160.1)">6</text>
<text x="139.1" y="160.1" transform="rotate(-90 139.1 160.1)">5</text>
<text x="113.9" y="165.3" transform="rotate(-90 113.9 165.3)">RN4</text>
<text x="126.6" y="165.1" transform="rotate(-90 126.6 165.1)">100R</text>
<text x="132.9" y="165.1" transform="rotate(-90 132.9 165.1)">RN6C</text>
<text x="140.6" y="165.1" transform="rotate(-90 140.6 165.1)">RN6D</text>
<text x="153.3" y="163.8" transform="rotate(-90 153.3 163.8)">RN7</text>
<text x="166" y="165.1" transform="rotate(-90 166 165.1)">100R</text>
<text x="119.4" y="179.3">Q1</text>
<text x="97.8" y="185">10K</text>
<text x="99.1" y="182.5">R5</text>
<text x="119.4" y="181.8">AO3400A</text>
<text x="113.7" y="195.8">GND</text>
</g>
<g font-size="1.8" fill="#a90000">
<text x="100.1" y="27.3" transform="rotate(-90 100.1 27.3)">10</text>
<text x="102.6" y="26.7" transform="rotate(-90 102.6 26.7)">9</text>
<text x="105.2" y="26.7" transform="rotate(-90 105.2 26.7)">8</text>
<text x="107.7" y="26.7" transform="rotate(-90 107.7 26.7)">7</text>
<text x="110.2" y="26.7" transform="rotate(-90 110.2 26.7)">6</text>
<text x="112.8" y="26.7" transform="rotate(-90 112.8 26.7)">5</text>
<text x="115.3" y="26.7" transform="rotate(-90 115.3 26.7)">4</text>
<text x="117.9" y="26.7" transform="rotate(-90 117.9 26.7)">3</text>
<text x="120.4" y="26.7" transform="rotate(-90 120.4 26.7)">2</text>
<text x="122.9" y="26.7" transform="rotate(-90 122.9 26.7)">1</text>
<text x="167.4" y="27.3" transform="rotate(-90 167.4 27.3)">10</text>
<text x="169.9" y="26.7" transform="rotate(-90 169.9 26.7)">9</text>
<text x="172.5" y="26.7" transform="rotate(-90 172.5 26.7)">8</text>
<text x="175" y="26.7" transform="rotate(-90 175 26.7)">7</text>
<text x="177.5" y="26.7" transform="rotate(-90 177.5 26.7)">6</text>
<text x="180.1" y="26.7" transform="rotate(-90 180.1 26.7)">5</text>
<text x="182.6" y="26.7" transform="rotate(-90 182.6 26.7)">4</text>
<text x="185.2" y="26.7" transform="rotate(-90 185.2 26.7)">3</text>
<text x="187.7" y="26.7" transform="rotate(-90 187.7 26.7)">2</text>
<text x="190.2" y="26.7" transform="rotate(-90 190.2 26.7)">1</text>
<text x="63.2" y="78.2" transform="rotate(-90 63.2 78.2)">7</text>
<text x="68.3" y="78.2" transform="rotate(-90 68.3 78.2)">6</text>
<text x="83.6" y="78.2" transform="rotate(-90 83.6 78.2)">7</text>
<text x="88.6" y="78.2" transform="rotate(-90 88.6 78.2)">6</text>
<text x="103.9" y="78.2" transform="rotate(-90 103.9 78.2)">7</text>
<text x="109" y="78.2" transform="rotate(-90 109 78.2)">6</text>
<text x="124.2" y="78.2" transform="rotate(-90 124.2 78.2)">7</text>
<text x="129.3" y="78.2" transform="rotate(-90 129.3 78.2)">6</text>
<text x="144.5" y="78.2" transform="rotate(-90 144.5 78.2)">7</text>
<text x="149.6" y="78.2" transform="rotate(-90 149.6 78.2)">6</text>
<text x="164.8" y="78.2" transform="rotate(-90 164.8 78.2)">7</text>
<text x="169.9" y="78.2" transform="rotate(-90 169.9 78.2)">6</text>
<text x="185.2" y="78.2" transform="rotate(-90 185.2 78.2)">7</text>
<text x="190.2" y="78.2" transform="rotate(-90 190.2 78.2)">6</text>
<text x="205.5" y="78.2" transform="rotate(-90 205.5 78.2)">7</text>
<text x="210.6" y="78.2" transform="rotate(-90 210.6 78.2)">6</text>
<text x="225.8" y="78.2" transform="rotate(-90 225.8 78.2)">7</text>
<text x="230.9" y="78.2" transform="rotate(-90 230.9 78.2)">6</text>
<text x="246.1" y="78.2" transform="rotate(-90 246.1 78.2)">7</text>
<text x="251.2" y="78.2" transform="rotate(-90 251.2 78.2)">6</text>
<text x="63.2" y="90.9" transform="rotate(-90 63.2 90.9)">2</text>
<text x="68.3" y="90.9" transform="rotate(-90 68.3 90.9)">3</text>
<text x="83.6" y="90.9" transform="rotate(-90 83.6 90.9)">2</text>
<text x="88.6" y="90.9" transform="rotate(-90 88.6 90.9)">3</text>
<text x="103.9" y="90.9" transform="rotate(-90 103.9 90.9)">2</text>
<text x="109" y="90.9" transform="rotate(-90 109 90.9)">3</text>
<text x="124.2" y="90.9" transform="rotate(-90 124.2 90.9)">2</text>
<text x="129.3" y="90.9" transform="rotate(-90 129.3 90.9)">3</text>
<text x="144.5" y="90.9" transform="rotate(-90 144.5 90.9)">2</text>
<text x="149.6" y="90.9" transform="rotate(-90 149.6 90.9)">3</text>
<text x="164.8" y="90.9" transform="rotate(-90 164.8 90.9)">2</text>
<text x="169.9" y="90.9" transform="rotate(-90 169.9 90.9)">3</text>
<text x="185.2" y="90.9" transform="rotate(-90 185.2 90.9)">2</text>
<text x="190.2" y="90.9" transform="rotate(-90 190.2 90.9)">3</text>
<text x="205.5" y="90.9" transform="rotate(-90 205.5 90.9)">2</text>
<text x="210.6" y="90.9" transform="rotate(-90 210.6 90.9)">3</text>
<text x="225.8" y="90.9" transform="rotate(-90 225.8 90.9)">2</text>
<text x="230.9" y="90.9" transform="rotate(-90 230.9 90.9)">3</text>
<text x="246.1" y="90.9" transform="rotate(-90 246.1 90.9)">2</text>
<text x="251.2" y="90.9" transform="rotate(-90 251.2 90.9)">3</text>
<text x="65.5" y="108" transform="rotate(-90 65.5 108)">8</text>
<text x="85.8" y="108" transform="rotate(-90 85.8 108)">7</text>
<text x="106.1" y="108" transform="rotate(-90 106.1 108)">6</text>
<text x="126.4" y="108" transform="rotate(-90 126.4 108)">7</text>
<text x="146.8" y="108" transform="rotate(-90 146.8 108)">6</text>
<text x="167.1" y="108" transform="rotate(-90 167.1 108)">8</text>
<text x="187.4" y="108" transform="rotate(-90 187.4 108)">6</text>
<text x="207.7" y="108" transform="rotate(-90 207.7 108)">5</text>
<text x="228" y="108" transform="rotate(-90 228 108)">8</text>
<text x="248.4" y="108" transform="rotate(-90 248.4 108)">7</text>
<text x="65.5" y="114.4" transform="rotate(-90 65.5 114.4)">1</text>
<text x="85.8" y="114.4" transform="rotate(-90 85.8 114.4)">2</text>
<text x="106.1" y="114.4" transform="rotate(-90 106.1 114.4)">3</text>
<text x="126.4" y="114.4" transform="rotate(-90 126.4 114.4)">2</text>
<text x="146.8" y="114.4" transform="rotate(-90 146.8 114.4)">3</text>
<text x="167.1" y="114.4" transform="rotate(-90 167.1 114.4)">1</text>
<text x="187.4" y="114.4" transform="rotate(-90 187.4 114.4)">3</text>
<text x="207.7" y="114.4" transform="rotate(-90 207.7 114.4)">4</text>
<text x="228" y="114.4" transform="rotate(-90 228 114.4)">1</text>
<text x="248.4" y="114.4" transform="rotate(-90 248.4 114.4)">2</text>
<text x="117.6" y="159.5" transform="rotate(-90 117.6 159.5)">1</text>
<text x="120.1" y="159.5" transform="rotate(-90 120.1 159.5)">2</text>
<text x="122.6" y="159.5" transform="rotate(-90 122.6 159.5)">3</text>
<text x="125.2" y="159.5" transform="rotate(-90 125.2 159.5)">4</text>
<text x="156.9" y="159.5" transform="rotate(-90 156.9 159.5)">8</text>
<text x="159.5" y="159.5" transform="rotate(-90 159.5 159.5)">7</text>
<text x="162" y="159.5" transform="rotate(-90 162 159.5)">6</text>
<text x="164.5" y="159.5" transform="rotate(-90 164.5 159.5)">5</text>
<text x="117.6" y="167.1" transform="rotate(-90 117.6 167.1)">8</text>
<text x="120.1" y="167.1" transform="rotate(-90 120.1 167.1)">7</text>
<text x="122.6" y="167.1" transform="rotate(-90 122.6 167.1)">6</text>
<text x="125.2" y="167.1" transform="rotate(-90 125.2 167.1)">5</text>
<text x="139.1" y="166.4" transform="rotate(-90 139.1 166.4)">4</text>
<text x="156.9" y="167.1" transform="rotate(-90 156.9 167.1)">1</text>
<text x="159.5" y="167.1" transform="rotate(-90 159.5 167.1)">2</text>
<text x="162" y="167.1" transform="rotate(-90 162 167.1)">3</text>
<text x="164.5" y="167.1" transform="rotate(-90 164.5 167.1)">4</text>
<text x="108.5" y="178.8">1</text>
<text x="115.3" y="176" transform="rotate(-90 115.3 176)">3</text>
<text x="115.3" y="183.6" transform="rotate(-90 115.3 183.6)">2</text>
</g>
<g font-size="1.8" fill="#0f0f0f">
<text x="141" y="31.5">NEUTRAL</text>
<text x="29.2" y="48">NEUTRAL</text>
<text x="29.2" y="51.8">TRIAC_FUSED_LIVE</text>
</g>
<g font-size="1.8" fill="#0000c2">
<text x="125.7" y="36.6">Each</text>
<text x="131.7" y="36.6">triac</text>
<text x="137.6" y="36.6">has</text>
<text x="142.4" y="36.6">a</text>
<text x="145" y="36.6">max</text>
<text x="150.3" y="36.6">RMS</text>
<text x="155.8" y="36.6">current</text>
<text x="164" y="36.6">of</text>
</g>
<g font-size="1.8" fill="#725600">
<text x="15.7" y="49.1">NEUTRAL</text>
<text x="20" y="52.9">LIVE</text>
<text x="64.4" y="122.2" transform="rotate(-90 64.4 122.2)">CH1</text>
<text x="84.7" y="122.2" transform="rotate(-90 84.7 122.2)">CH2</text>
<text x="105" y="122.2" transform="rotate(-90 105 122.2)">CH3</text>
<text x="125.3" y="122.2" transform="rotate(-90 125.3 122.2)">CH4</text>
<text x="145.6" y="122.2" transform="rotate(-90 145.6 122.2)">CH5</text>
<text x="166" y="122.2" transform="rotate(-90 166 122.2)">CH6</text>
<text x="186.3" y="122.2" transform="rotate(-90 186.3 122.2)">CH7</text>
<text x="206.6" y="122.2" transform="rotate(-90 206.6 122.2)">CH8</text>
<text x="226.9" y="122.2" transform="rotate(-90 226.9 122.2)">CH9</text>
<text x="247.2" y="123.4" transform="rotate(-90 247.2 123.4)">CH10</text>
<text x="79.2" y="179.9">LED_EN</text>
</g>
<g font-size="1.8" fill="#840084">
<text x="59.8" y="64.4">500V</text>
<text x="65.7" y="63.1">X2</text>
<text x="69.3" y="63.1">275V</text>
<text x="80.1" y="64.4">500V</text>
<text x="86" y="63.1">X2</text>
<text x="89.6" y="63.1">275V</text>
<text x="100.4" y="64.4">500V</text>
<text x="106.3" y="63.1">X2</text>
<text x="109.9" y="63.1">275V</text>
<text x="120.7" y="64.4">500V</text>
<text x="126.7" y="63.1">X2</text>
<text x="130.2" y="63.1">275V</text>
<text x="141" y="64.4">500V</text>
<text x="147" y="63.1">X2</text>
<text x="150.6" y="63.1">275V</text>
<text x="161.4" y="64.4">500V</text>
<text x="167.3" y="63.1">X2</text>
<text x="170.9" y="63.1">275V</text>
<text x="181.7" y="64.4">500V</text>
<text x="187.6" y="63.1">X2</text>
<text x="191.2" y="63.1">275V</text>
<text x="202" y="64.4">500V</text>
<text x="207.9" y="63.1">X2</text>
<text x="211.5" y="63.1">275V</text>
<text x="222.3" y="64.4">500V</text>
<text x="228.3" y="63.1">X2</text>
<text x="231.8" y="63.1">275V</text>
<text x="242.6" y="64.4">500V</text>
<text x="248.6" y="63.1">X2</text>
<text x="252.2" y="63.1">275V</text>
</g>
<g font-size="1.8" fill="#989898">
<text x="89" y="158.8">N2</text>
<text x="89" y="161.1">LightPipe</text>
</g>
<g font-size="1.4" fill="#006464">
<text x="64.2" y="111.8" transform="rotate(-90 64.2 111.8)">100R</text>
<text x="84.5" y="111.8" transform="rotate(-90 84.5 111.8)">100R</text>
<text x="104.9" y="111.8" transform="rotate(-90 104.9 111.8)">100R</text>
<text x="125.2" y="111.8" transform="rotate(-90 125.2 111.8)">100R</text>
<text x="145.5" y="111.8" transform="rotate(-90 145.5 111.8)">100R</text>
<text x="165.8" y="111.8" transform="rotate(-90 165.8 111.8)">100R</text>
<text x="186.1" y="111.8" transform="rotate(-90 186.1 111.8)">100R</text>
<text x="206.5" y="111.8" transform="rotate(-90 206.5 111.8)">100R</text>
<text x="226.8" y="111.8" transform="rotate(-90 226.8 111.8)">100R</text>
<text x="247.1" y="111.8" transform="rotate(-90 247.1 111.8)">100R</text>
<text x="135.3" y="163.9" transform="rotate(-90 135.3 163.9)">100R</text>
<text x="137.9" y="163.9" transform="rotate(-90 137.9 163.9)">100R</text>
</g>
<g font-size=".7" fill="#840000">
<text x="69.1" y="84.2" transform="rotate(-90 69.1 84.2)">ZCD</text>
<text x="89.4" y="84.2" transform="rotate(-90 89.4 84.2)">ZCD</text>
<text x="109.7" y="84.2" transform="rotate(-90 109.7 84.2)">ZCD</text>
<text x="130" y="84.2" transform="rotate(-90 130 84.2)">ZCD</text>
<text x="150.3" y="84.2" transform="rotate(-90 150.3 84.2)">ZCD</text>
<text x="170.7" y="84.2" transform="rotate(-90 170.7 84.2)">ZCD</text>
<text x="191" y="84.2" transform="rotate(-90 191 84.2)">ZCD</text>
<text x="211.3" y="84.2" transform="rotate(-90 211.3 84.2)">ZCD</text>
<text x="231.6" y="84.2" transform="rotate(-90 231.6 84.2)">ZCD</text>
<text x="251.9" y="84.2" transform="rotate(-90 251.9 84.2)">ZCD</text>
</g>
</svg>
